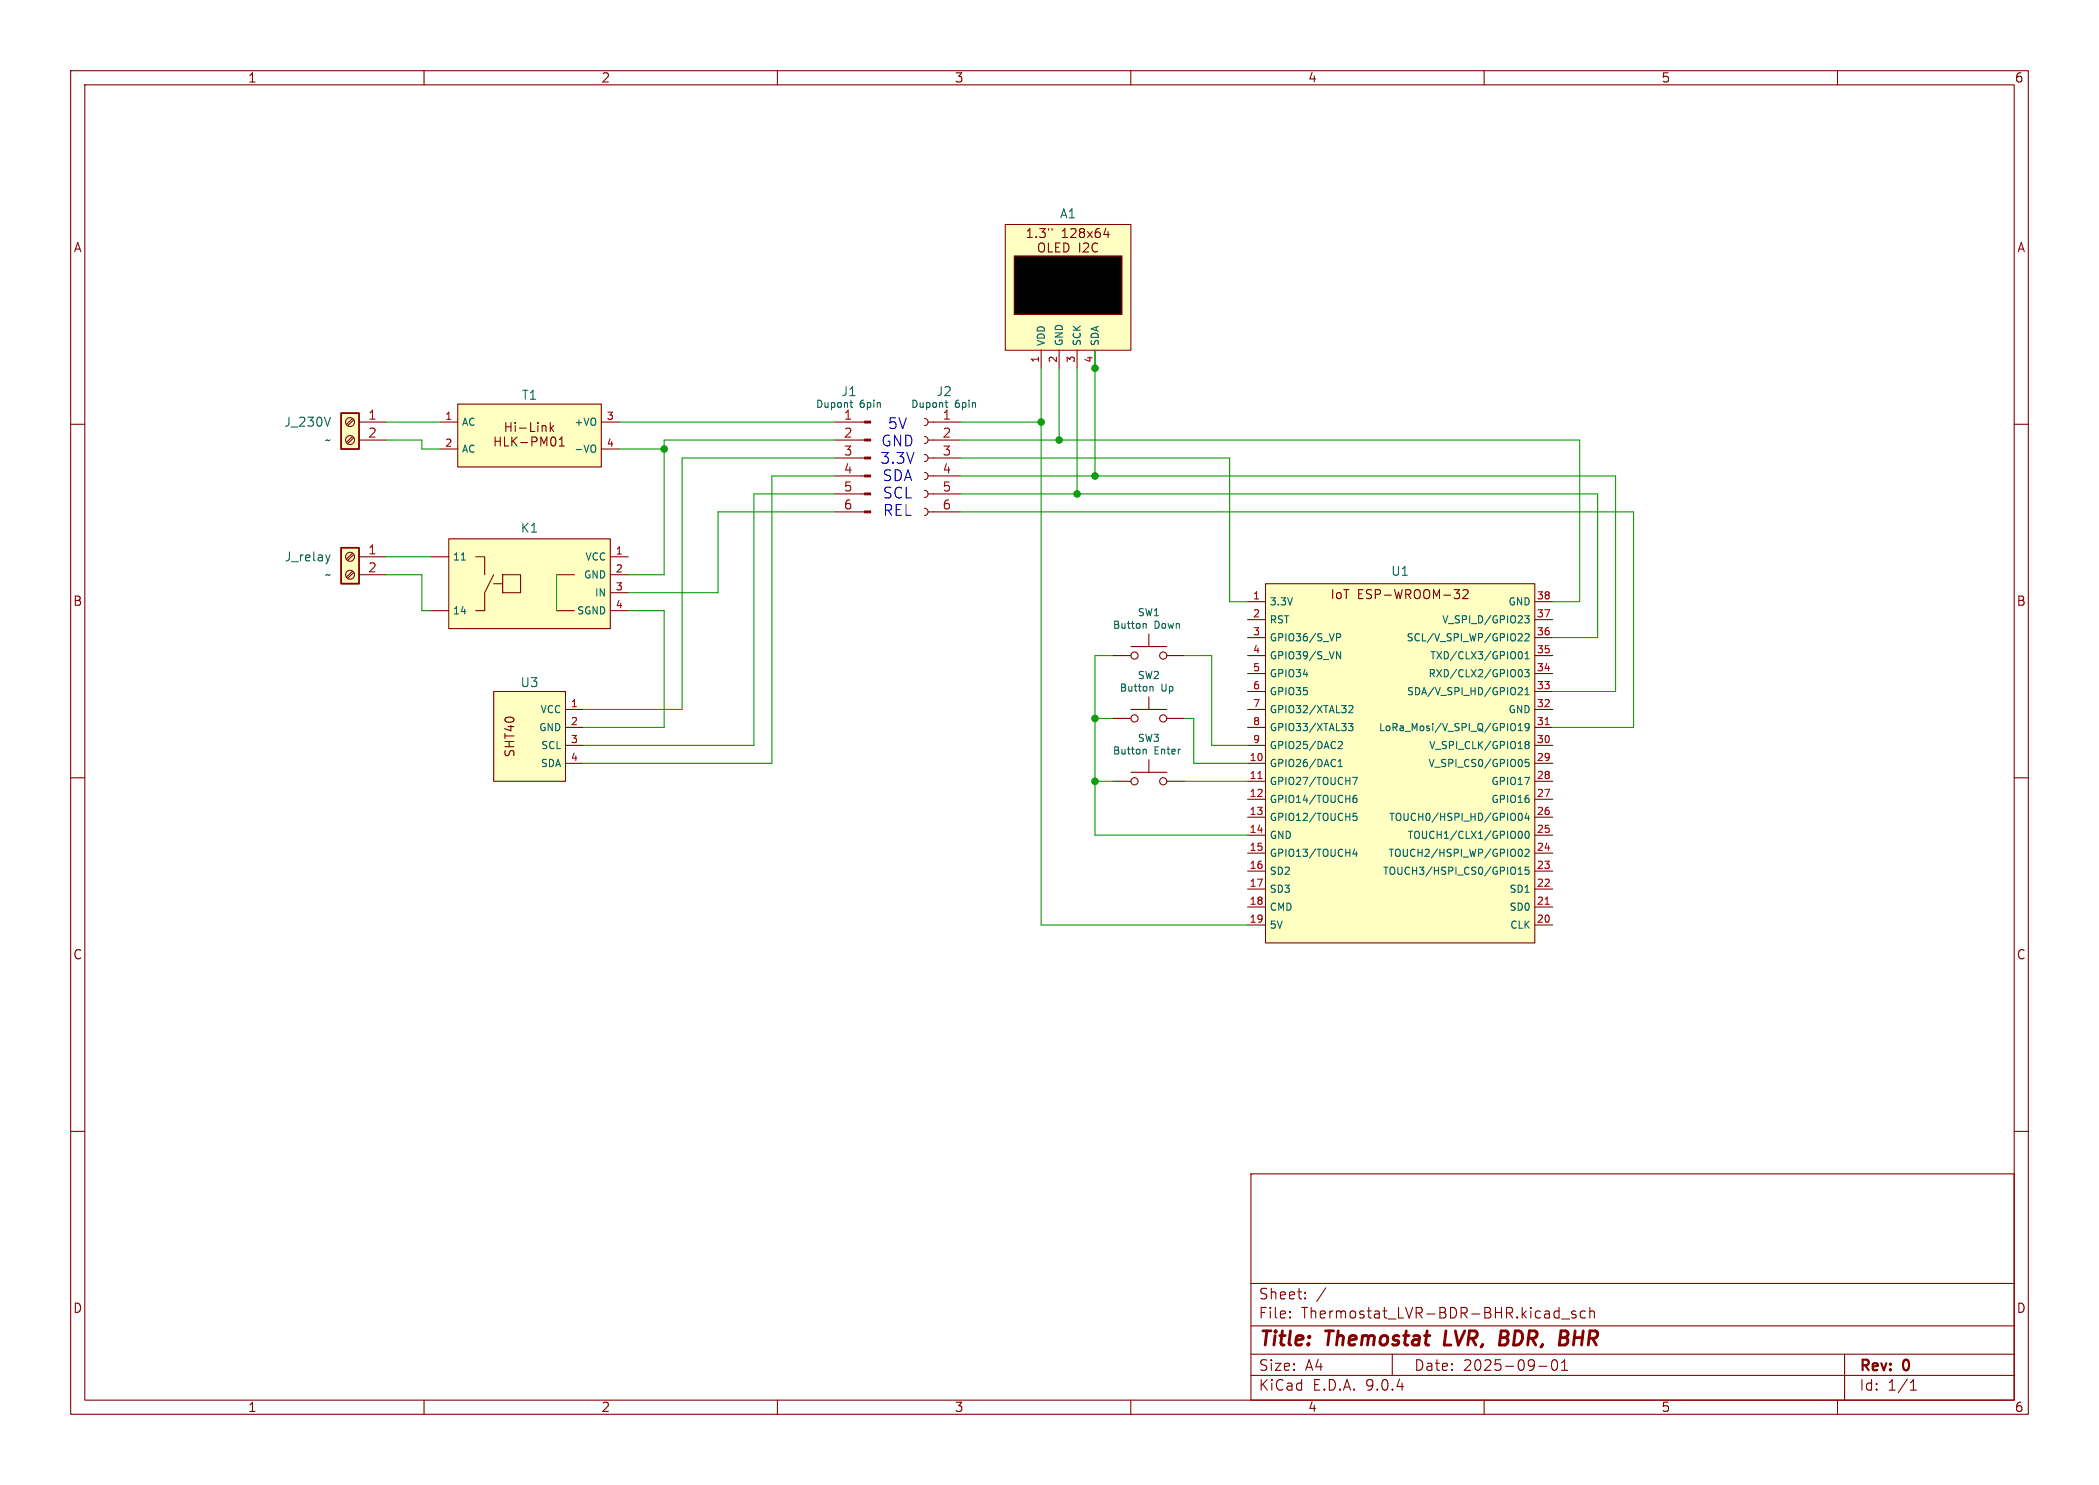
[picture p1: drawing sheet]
<svg xmlns="http://www.w3.org/2000/svg" width="297mm" height="210mm" viewBox="0 0 297 210" stroke-linecap="round" stroke-linejoin="round" font-family="sans-serif">
<g fill="none" stroke="#840000" stroke-width=".15">
<path d="M10 10h277v190h-277zM12 12h273v186h-273zM60 10v2M110 10v2M160 10v2M210 10v2M260 10v2M130.8 59.2a.51 .51 0 0 1 .5 .5 .51 .51 0 0 1-.5 .5M131.3 59.7h4.6M10 60h2M130.8 61.7a.51 .51 0 0 1 .5 .5 .51 .51 0 0 1-.5 .5M130.8 64.3a.51 .51 0 0 1 .5 .5 .51 .51 0 0 1-.5 .5"/>
<path d="M130.8 66.8a.51 .51 0 0 1 .5 .5 .51 .51 0 0 1-.5 .5M130.8 69.3a.51 .51 0 0 1 .5 .6 .51 .51 0 0 1-.5 .5M130.8 71.9a.51 .51 0 0 1 .5 .5 .51 .51 0 0 1-.5 .5M131.3 62.2h4.6M131.3 64.8h4.6M131.3 67.3h4.6M131.3 69.9h4.6M131.3 72.4h4.6M285 60h2M157.5 92.7h2.5M160 91.4h5.1M162.6 89.7v1.7"/>
<path d="M162.6 98.6v1.7M165.1 92.7h2.5M10 110h2M157.5 110.5h2.5M157.5 101.6h2.5M160 109.2h5.1M160 100.3h5.1M162.6 107.4v1.8M165.1 110.5h2.5M165.1 101.6h2.5M285 110h2M10 160h2"/>
<path d="M177 166h108v32h-108zM285 160h2M60 198v2M110 198v2M160 198v2M177 194.5h108M177 191.5h108M177 187.5h108M177 181.5h108M182.5 186.3h.1l-.1 .1M182.5 186.3v.1M182.5 185.5v.1"/>
<path d="M182.5 185.5h.1l-.1 .1M184.7 183.6v.1M184.7 183.6h-.1l.1 .1M184.7 182.8v.1M184.7 182.8h-.1l.1 .1M187.6 182.1l-1.3 2M197 191.5v3M210 198v2M217.7 193.2h1.2M219.9 192.3a.94 .94 0 0 0 0 1.5h.1a.94 .94 0 0 0 0-1.5M220.5 185.4l.1 .1M220.6 184.9v1.5"/>
<path d="M220.6 186.3l-.1 .1M221 186.5h1.1M221 193.8h.8M221 192.7l.4-.4v1.5M223 185.5l-.4-.1-.2 .2 .1 .2 .5 .2v.1v.2l-.2 .1-.4-.1M224.3 185.5l-.4-.1-.3 .3v.4l.1 .2 .2 .1 .4-.1M225 185.5a.37 .37 0 0 1 .6 .1v.8M225 184.9v1.5M260 198v2M261 191.5v6.5M270.3 196.6h.9M270.3 195.5l.4-.4v1.5"/>
<circle cx="160.5" cy="92.7" r=".51"/>
<circle cx="164.6" cy="92.7" r=".51"/>
<circle cx="160.5" cy="110.5" r=".51"/>
<circle cx="160.5" cy="101.6" r=".51"/>
<circle cx="164.6" cy="101.6" r=".51"/>
<circle cx="164.6" cy="110.5" r=".51"/>
</g>
<path d="M204.6 188.2l-.3 2h1M212.3 189.2h.7M212.4 188.2h.7M213 189.2l.2 .1M213.1 190.1l-.2 .1h-.7M213.2 189.1l-.2 .1M220.9 188.2h.7a.49 .49 0 0 1 .3 .5 .49 .49 0 0 1-.5 .5l.3 .1a.58 .58 0 0 1-.3 .9" fill="none" stroke="#840000" stroke-width=".4"/>
<path d="M133.7 56.9h.4M133.9 56.6v.9l.1 .1M161.8 88.2h.3l.1 .7M162.8 97.1h.3l.1 .6M161.8 106h.3l.1 .6" fill="none" stroke="#006464" stroke-width=".15"/>
<path d="M179.1 82.6h38.1v50.8h-38.1z" fill="#ffffc2"/>
<g fill="none" stroke="#840000" stroke-width=".15">
<path d="M118.1 59.7h4.2M118.1 62.2h4.2M118.1 64.8h4.2M118.1 67.3h4.2M118.1 69.9h4.2M118.1 72.4h4.2M176.5 85.1h2.6M176.5 87.6h2.6M176.5 90.2h2.6M176.5 92.7h2.6M176.5 95.3h2.6M176.5 97.8h2.6"/>
<path d="M179.1 82.6h38.1v50.8h-38.1zM205.7 83.4h.8l-.4 .5M206.4 83.9l.1 .2v.3l-.1 .2M207 83.5l.2-.1h.3l.2 .1v.2v.2l-.8 .8h.8M217.2 85.1h2.5M217.2 87.6h2.5M217.2 90.2h2.5M217.2 92.7h2.5M217.2 95.3h2.5M217.2 97.8h2.5M176.5 100.3h2.6M176.5 102.9h2.6"/>
<path d="M176.5 105.4h2.6M176.5 108h2.6M176.5 110.5h2.6M176.5 113h2.6M176.5 115.6h2.6M176.5 118.1h2.6M217.2 100.3h2.5M217.2 102.9h2.5M217.2 105.4h2.5M217.2 108h2.5M217.2 110.5h2.5M217.2 113h2.5"/>
<path d="M217.2 115.6h2.5M217.2 118.1h2.5M176.5 120.7h2.6M176.5 123.2h2.6M176.5 125.7h2.6M176.5 128.3h2.6M176.5 130.8h2.6M217.2 120.7h2.5M217.2 123.2h2.5M217.2 125.7h2.5M217.2 128.3h2.5M217.2 130.8h2.5"/>
</g>
<g fill="none" stroke="#006464" stroke-width=".15">
<path d="M120.3 56.9h.3M120.4 56.6v.9l.2 .1M189.1 89.6h.4l.2 .2-.1 .3h-.5M189.1 92.2l.6 1v-1M190.9 99.9l.3-.1 .2 .3-.6 .7h.6M214.8 95.1l.1-.3 .2-.1a.54 .54 0 0 1 .3 .5 .54 .54 0 0 1-.3 .5l-.2-.1-.1-.3M214.8 97.3l.4-.1 .2 .3-.6 .8h.6M214.9 92.3l.2-.1a.54 .54 0 0 1 .3 .5 .54 .54 0 0 1-.3 .5l-.2-.1-.1-.3zM215 89.6l.3 .1 .1 .2-.6 .7h.6M215.7 87.1h.7l-.4 .4 .3 .1v.4l-.1 .1-.5-.1M215.7 94.7h.7l-.4 .4 .3 .1v.4l-.1 .1-.5-.1M215.8 89.7l.4-.1 .2 .3-.7 .7h.7"/>
<path d="M215.8 93.2h.6M215.8 92.4l.3-.2v1M215.8 97.5l.3-.3v1.1M215.8 98.3h.6M189.4 105l.3-.1 .2 .2-.6 .8h.6M189.4 108.4h.5M189.4 107.7l.2-.3v1M190.8 102.3h.6l-.3 .4 .3 .1v.4l-.2 .1-.4-.1M191.4 109.9h.7l-.5 1.1M191.9 112.5h-.3a.68 .68 0 0 0 0 1l.4-.1v-.3l-.2-.2h-.2l-.2 .2M192 115h-.5l-.1 .5 .2-.1 .3 .1 .1 .1v.3l-.2 .1-.4-.1M214.3 102.4a.72 .72 0 0 1 0 .9"/>
<path d="M214.8 103.3h.6M214.8 102.6l.3-.3v1M214.9 117.7l.2-.1a.54 .54 0 0 1 .3 .5 .54 .54 0 0 1-.3 .5l-.2-.1-.1-.3zM214.9 115.1l.2-.1a.54 .54 0 0 1 .3 .5 .54 .54 0 0 1-.3 .5l-.2-.1-.1-.3zM215.9 117.7l.1-.1a.54 .54 0 0 1 .4 .5 .54 .54 0 0 1-.4 .5l-.1-.1-.1-.3zM216 105.3l-.2-.2 .2-.2h.3l.1 .1-.2 .3M216 105.3l-.2 .2v.3l.2 .1 .3-.1 .1-.1-.1-.3-.1-.1M216 105.3h.2M216 115l-.2 .7h.6M216.3 115.4v.6M216.3 107.4h-.5v.5l.1-.1h.4l.1 .2-.1 .3-.1 .1-.4-.1M216.4 102.8l-.2 .1h-.2l-.2-.1 .1-.4 .3-.1 .1 .1a.67 .67 0 0 1-.2 .9h-.2"/>
<path d="M191.7 120l-.3 .8h.7M191.9 120.4v.7M214.8 120.5l.1-.3 .2-.1a.54 .54 0 0 1 .3 .5 .54 .54 0 0 1-.3 .5l-.2-.1-.1-.3M214.8 122.9l.3-.3v1.1M214.8 123.7h.6M215.8 120.2l.4-.1 .2 .3-.7 .7h.7M216.3 122.6h-.5v.5l.1-.1 .4 .1 .1 .1-.1 .4-.1 .1-.4-.1"/>
</g>
<path d="M178 110.1h.6M218.6 102.5h.6M218.6 127.9h.6" fill="none" stroke="#a90000" stroke-width=".15"/>
<g fill="#840000" stroke="#840000" stroke-width=".15">
<path d="M122.3 59.6h.9v.2h-.9z"/>
<path d="M122.3 62.1h.9v.3h-.9z"/>
<path d="M122.3 64.6h.9v.3h-.9z"/>
<path d="M122.3 67.2h.9v.2h-.9z"/>
<path d="M122.3 69.7h.9v.3h-.9z"/>
<path d="M122.3 72.3h.9v.2h-.9z"/>
</g>
<path d="M142.2 31.8h17.8v17.7h-17.8z" fill="#ffffc2"/>
<path d="M143.5 36.2h15.2v8.3h-15.2z" fill="#000"/>
<g fill="none" stroke="#840000" stroke-width=".15">
<path d="M142.2 31.8h17.8v17.7h-17.8zM143.5 36.2h15.2v8.3h-15.2zM145.4 33.6h.7M145.4 32.7l.3-.4v1.3M146.6 33.5v.1M147.1 32.3h.8l-.4 .5 .3 .1v.6l-.1 .1h-.4l-.2-.1M147.1 34.4a.42 .42 0 0 1 .5 0 .42 .42 0 0 1 .2 .4v.4a.42 .42 0 0 1-.4 .5 .42 .42 0 0 1-.4-.5v-.4zM148.3 34.4v1.2h.7M148.4 32.3v.3M148.9 32.3v.3M149.4 35h.4M150 34.4h-.6v1.2h.6"/>
<path d="M150.3 33.6h.7M150.3 32.7l.4-.4v1.3M150.5 34.4a.64 .64 0 0 1 .8 .6 .64 .64 0 0 1-.8 .6zM151.5 32.4l.2-.1h.3l.2 .1v.3v.2l-.7 .7h.7M152.8 34.4v1.2M153 32.9l-.3 .2 .1 .4 .2 .1 .3-.1 .2-.1v-.3l-.3-.2M153 32.9l-.3-.3 .3-.3h.2l.3 .3-.3 .3M153 32.9h.2M153.3 34.5l.2-.1h.3l.2 .1v.2v.2l-.8 .7h.8M153.9 32.7l.6 .9M154.5 32.7l-.6 .9M155.3 34.5a.51 .51 0 0 0-.6 0 .51 .51 0 0 0-.2 .6 .48 .48 0 0 0 .3 .5 .48 .48 0 0 0 .5-.1"/>
<path d="M155.6 32.3a.5 .5 0 0 0-.6 .6v.5l.1 .1 .4 .1 .1-.1 .1-.5-.1-.1-.4-.1-.2 .2M156.5 32.3l-.3 .9h.8M156.8 32.7v.9M147.3 49.5v2.6M149.9 49.5v2.6M152.4 49.5v2.6M154.9 49.5v2.6"/>
</g>
<path d="M69.8 97.8h10.2v12.7h-10.2z" fill="#ffffc2"/>
<path d="M69.8 97.8h10.2v12.7h-10.2zM80 100.3h2.5M80 102.9h2.5M80 105.4h2.5M80 108h2.5" fill="none" stroke="#840000" stroke-width=".15"/>
<path d="M63.5 76.2h22.9v12.7h-22.9z" fill="#ffffc2"/>
<g fill="none" stroke="#840000" stroke-width=".15">
<path d="M61 78.7h2.5M63.5 76.2h22.9v12.7h-22.9zM67.3 78.7h1.3v2.6M86.4 78.7h2.5M61 86.4h2.5M69.8 81.3l-1.2 2.5v2.6h-1.3M69.8 82.6h1.3M71.1 81.3h2.6v2.5h-2.6zM78.7 86.4h2.6M78.7 81.3h2.6M86.4 86.4h2.5M86.4 81.3h2.5"/>
<path d="M86.4 83.8h2.5"/>
</g>
<path d="M65.3 79.2h.5" fill="none" stroke="#006464" stroke-width=".15"/>
<path d="M64.8 57.2h20.3v8.8h-20.3z" fill="#ffffc2"/>
<g fill="none" stroke="#840000" stroke-width=".15">
<path d="M62.2 59.7h2.6M64.8 57.2h20.3v8.8h-20.3zM71.6 59.8v1.2M72.3 59.8v1.2M72.9 59.8v.1M75.1 59.8v1.2h.6M76.1 59.8v.1M77.9 59.8v1.2M85.1 59.7h2.5M62.2 63.5h2.6M70.1 61.8v1.3M70.1 62.4h.7"/>
<path d="M70.8 61.8v1.3M71.4 61.8v1.3h.6M71.6 60.4h.7M72.4 61.8v1.3M72.6 62.3l.5 .8M72.9 60.2v.8M73.1 61.8l-.7 .7M73.5 60.5h1M73.7 62.6h1M75.3 62.5l.6-.1 .1-.2-.1-.3-.2-.1h-.4v1.3M76.1 60.2v.8M76.5 63.1v-1.3l.5 .9 .4-.9v1.3"/>
<path d="M76.7 60.2v.8M76.7 60.3l.2-.1h.3l.1 .8M78 60.5l.3 .5M78.1 61.9l.1-.1a.69 .69 0 0 1 .3 1.1l-.2 .2a.69 .69 0 0 1-.3-1.2zM78.3 60.2l-.4 .5M79.1 63.1h.8M79.1 62.2l.4-.4v1.3M85.1 63.5h2.5"/>
</g>
<path d="M84 62.9l.1 .1a.65 .65 0 0 1-.1 1" fill="none" stroke="#006464" stroke-width=".15"/>
<path d="M48.3 77.5h2.5v5.1h-2.5z" fill="#ffffc2"/>
<path d="M48.3 77.5h2.5v5.1h-2.5z" fill="none" stroke="#840000" stroke-width=".25"/>
<g fill="none" stroke="#840000" stroke-width=".15">
<path d="M49.9 78.2l-.9 .9M50.1 78.4l-.9 .8M50.8 78.7h3.8M49.9 80.8l-.9 .8M50.1 80.9l-.9 .9M50.8 81.3h3.8"/>
<circle cx="49.5" cy="78.7" r=".63"/>
<circle cx="49.5" cy="81.3" r=".63"/>
</g>
<path d="M46.7 78.5l-.3 .8" fill="none" stroke="#006464" stroke-width=".15"/>
<path d="M48.3 58.4h2.5v5.1h-2.5z" fill="#ffffc2"/>
<path d="M48.3 58.4h2.5v5.1h-2.5z" fill="none" stroke="#840000" stroke-width=".25"/>
<g fill="none" stroke="#840000" stroke-width=".15">
<path d="M49.9 59.2l-.9 .8M50.1 59.4l-.9 .8M50.8 59.7h3.8M49.9 61.7l-.9 .9M50.1 61.9l-.9 .8M50.8 62.2h3.8"/>
<circle cx="49.5" cy="59.7" r=".63"/>
<circle cx="49.5" cy="62.2" r=".63"/>
</g>
<path d="M46.8 59l-.5 1.3" fill="none" stroke="#006464" stroke-width=".15"/>
<g fill="none" stroke="#009600" stroke-width=".15">
<path d="M54.6 59.7h7.6M87.6 59.7h30.5M135.9 59.7h11.4M147.3 52.1v78.7h29.2M149.9 52.1v10.1M152.4 52.1v17.8M154.9 49.5v17.8M54.6 62.2h5.1v1.3h2.5M54.6 78.7h6.4M87.6 63.5h6.4M118.1 62.2h-24.1v19.1h-5.1M118.1 64.8h-21.6v35.5h-14"/>
<path d="M118.1 69.9h-11.4v35.5h-24.2M118.1 72.4h-16.5v11.4h-12.7M118.1 67.3h-8.9v40.7h-26.7M135.9 62.2h87.6v22.9h-3.8M135.9 64.8h38.1v20.3h2.5M135.9 69.9h90.2v20.3h-6.4M135.9 72.4h95.2v30.5h-11.4M135.9 67.3h92.7v30.5h-8.9M54.6 81.3h5.1v5.1h1.3M78.7 81.3v5.1M88.9 86.4h5.1v16.5h-11.5M157.5 92.7h-2.6v25.4h21.6"/>
<path d="M167.6 92.7h3.8v12.7h5.1M154.9 101.6h2.6M154.9 110.5h2.6M167.6 101.6h1.3v6.4h7.6M167.6 110.5h8.9"/>
</g>
<g fill="#009600" stroke="#009600" stroke-width=".15">
<circle cx="154.9" cy="110.5" r=".46"/>
<circle cx="154.9" cy="101.6" r=".46"/>
<circle cx="149.9" cy="62.2" r=".46"/>
<circle cx="147.3" cy="59.7" r=".46"/>
<circle cx="152.4" cy="69.9" r=".46"/>
<circle cx="94" cy="63.5" r=".46"/>
<circle cx="154.9" cy="67.3" r=".46"/>
<circle cx="154.9" cy="52.1" r=".46"/>
</g>
<g font-size="2.8" fill="#840000">
<text x="178" y="190.9">Title:</text>
<text x="187.7" y="190.9">Themostat</text>
<text x="205.2" y="190.9">LVR,</text>
<text x="213.8" y="190.9">BDR,</text>
<text x="223.1" y="190.9">BHR</text>
</g>
<g font-size="2.1" fill="#0000c2">
<text x="124.5" y="65.8">3.3V</text>
<text x="124.6" y="63.4">GND</text>
<text x="125.5" y="60.9">5V</text>
<text x="124.8" y="68.3">SDA</text>
<text x="124.8" y="70.7">SCL</text>
<text x="124.9" y="73.2">REL</text>
</g>
<g font-size="2.1" fill="#840000">
<text x="178" y="184">Sheet:</text>
<text x="178" y="186.7">File:</text>
<text x="184.1" y="186.7">Thermostat_LVR-BDR-BHR.kicad_sch</text>
<text x="178" y="196.9">KiCad</text>
<text x="178" y="194.1">Size:</text>
<text x="184.7" y="194.1">A4</text>
<text x="185.7" y="196.9">E.D.A.</text>
<text x="193.3" y="196.9">9.0.4</text>
<text x="200" y="194.1">Date:</text>
<text x="207" y="194.1">2025-09-01</text>
<text x="263" y="194.3">Rev:</text>
<text x="263" y="196.9">Id:</text>
<text x="267.1" y="196.9">1/1</text>
<text x="269.4" y="194.3">0</text>
</g>
<g font-size="1.8" fill="#840000">
<text x="35" y="11.9">1</text>
<text x="85" y="11.9">2</text>
<text x="135" y="11.9">3</text>
<text x="185" y="11.9">4</text>
<text x="235" y="11.9">5</text>
<text x="285" y="11.9">6</text>
<text x="10.3" y="35.9">A</text>
<text x="285.3" y="35.9">A</text>
<text x="10.3" y="85.9">B</text>
<text x="188.2" y="84.9">IoT</text>
<text x="192.1" y="84.9">ESP-WROOM-32</text>
<text x="285.3" y="85.9">B</text>
<text x="73" y="107.2" transform="rotate(-90 73 107.2)">SHT40</text>
<text x="10.3" y="135.9">C</text>
<text x="285.3" y="135.9">C</text>
<text x="10.3" y="185.9">D</text>
<text x="285.3" y="185.9">D</text>
<text x="35" y="199.9">1</text>
<text x="85" y="199.9">2</text>
<text x="135" y="199.9">3</text>
<text x="185" y="199.9">4</text>
<text x="235" y="199.9">5</text>
<text x="285" y="199.9">6</text>
</g>
<g font-size="1.8" fill="#006464">
<text x="149.9" y="31.1">A1</text>
<text x="73.7" y="56.7">T1</text>
<text x="119" y="56.2">J1</text>
<text x="132.4" y="56.2">J2</text>
<text x="133.3" y="59.4">1</text>
<text x="40.1" y="60.6">J_230V</text>
<text x="45.9" y="63.1">~</text>
<text x="73.6" y="75.5">K1</text>
<text x="40.2" y="79.6">J_relay</text>
<text x="45.9" y="82.1">~</text>
<text x="196.7" y="81.6">U1</text>
<text x="73.6" y="97.4">U3</text>
</g>
<g font-size="1.8" fill="#a90000">
<text x="52" y="59.4">1</text>
<text x="119.3" y="59.4">1</text>
<text x="52" y="62">2</text>
<text x="119.3" y="62">2</text>
<text x="119.3" y="64.5">3</text>
<text x="133.3" y="62">2</text>
<text x="133.3" y="64.5">3</text>
<text x="119.3" y="67.1">4</text>
<text x="119.3" y="69.6">5</text>
<text x="133.3" y="67.1">4</text>
<text x="133.3" y="69.6">5</text>
<text x="119.3" y="72.1">6</text>
<text x="133.3" y="72.1">6</text>
<text x="52" y="78.5">1</text>
<text x="52" y="81">2</text>
</g>
<g font-size="1.4" fill="#a90000">
<text x="147.1" y="51.4" transform="rotate(-90 147.1 51.4)">1</text>
<text x="149.6" y="51.4" transform="rotate(-90 149.6 51.4)">2</text>
<text x="152.1" y="51.4" transform="rotate(-90 152.1 51.4)">3</text>
<text x="154.7" y="51.4" transform="rotate(-90 154.7 51.4)">4</text>
<text x="62.9" y="59.4">1</text>
<text x="85.7" y="59.4">3</text>
<text x="62.9" y="63.2">2</text>
<text x="85.7" y="63.2">4</text>
<text x="87" y="78.5">1</text>
<text x="87" y="81">2</text>
<text x="87" y="83.6">3</text>
<text x="87" y="86.1">4</text>
<text x="177.2" y="84.8">1</text>
<text x="177.2" y="87.4">2</text>
<text x="177.2" y="89.9">3</text>
<text x="217.3" y="84.8">38</text>
<text x="217.3" y="87.4">37</text>
<text x="217.3" y="89.9">36</text>
<text x="177.2" y="92.5">4</text>
<text x="177.2" y="95">5</text>
<text x="217.3" y="92.5">35</text>
<text x="217.3" y="95">34</text>
<text x="80.7" y="100.1">1</text>
<text x="177.2" y="97.5">6</text>
<text x="177.2" y="100.1">7</text>
<text x="217.3" y="97.5">33</text>
<text x="217.3" y="100.1">32</text>
<text x="80.7" y="102.6">2</text>
<text x="80.7" y="105.2">3</text>
<text x="80.7" y="107.7">4</text>
<text x="176.7" y="107.7">10</text>
<text x="177.2" y="102.6">8</text>
<text x="177.2" y="105.2">9</text>
<text x="217.3" y="102.6">31</text>
<text x="217.3" y="105.2">30</text>
<text x="217.3" y="107.7">29</text>
<text x="176.7" y="110.2">11</text>
<text x="176.7" y="112.8">12</text>
<text x="217.3" y="110.2">28</text>
<text x="217.3" y="112.8">27</text>
<text x="176.7" y="115.3">13</text>
<text x="176.7" y="117.9">14</text>
<text x="217.3" y="115.3">26</text>
<text x="217.3" y="117.9">25</text>
<text x="176.7" y="120.4">15</text>
<text x="176.7" y="122.9">16</text>
<text x="176.7" y="125.5">17</text>
<text x="217.3" y="120.4">24</text>
<text x="217.3" y="122.9">23</text>
<text x="217.3" y="125.5">22</text>
<text x="176.7" y="128">18</text>
<text x="176.7" y="130.6">19</text>
<text x="217.3" y="128">21</text>
<text x="217.3" y="130.6">20</text>
</g>
<g font-size="1.4" fill="#006464">
<text x="148.1" y="49" transform="rotate(-90 148.1 49)">VDD</text>
<text x="150.6" y="49" transform="rotate(-90 150.6 49)">GND</text>
<text x="153.1" y="49" transform="rotate(-90 153.1 49)">SCK</text>
<text x="155.7" y="49" transform="rotate(-90 155.7 49)">SDA</text>
<text x="115.3" y="57.9">Dupont</text>
<text x="121.6" y="57.9">6pin</text>
<text x="128.8" y="57.9">Dupont</text>
<text x="135.1" y="57.9">6pin</text>
<text x="65.3" y="60.4">AC</text>
<text x="65.3" y="64.2">AC</text>
<text x="81.1" y="60.4">+VO</text>
<text x="81.1" y="64.2">-VO</text>
<text x="64" y="79.5">11</text>
<text x="82.5" y="82">GND</text>
<text x="82.7" y="79.5">VCC</text>
<text x="64" y="87.1">14</text>
<text x="81.5" y="87.1">SGND</text>
<text x="84" y="84.6">IN</text>
<text x="157.4" y="89.1">Button</text>
<text x="160.9" y="87.4">SW1</text>
<text x="163.3" y="89.1">Down</text>
<text x="179.6" y="85.8">3.3V</text>
<text x="179.6" y="88.4">RST</text>
<text x="203.9" y="88.4">V_SPI_D/GPIO23</text>
<text x="213.3" y="85.8">GND</text>
<text x="179.6" y="90.9">GPIO36/S_VP</text>
<text x="179.6" y="93.4">GPIO39/S_VN</text>
<text x="179.6" y="96">GPIO34</text>
<text x="198.9" y="90.9">SCL/V_SPI_WP/GPIO22</text>
<text x="202" y="96">RXD/CLX2/GPIO03</text>
<text x="202.2" y="93.4">TXD/CLX3/GPIO01</text>
<text x="76.3" y="101.1">VCC</text>
<text x="158.3" y="98">Button</text>
<text x="160.9" y="96.2">SW2</text>
<text x="164.3" y="98">Up</text>
<text x="179.6" y="98.5">GPIO35</text>
<text x="179.6" y="101.1">GPIO32/XTAL32</text>
<text x="198.9" y="98.5">SDA/V_SPI_HD/GPIO21</text>
<text x="213.3" y="101.1">GND</text>
<text x="76.2" y="103.6">GND</text>
<text x="76.4" y="106.1">SCL</text>
<text x="157.4" y="106.9">Button</text>
<text x="160.9" y="105.1">SW3</text>
<text x="163.3" y="106.9">Enter</text>
<text x="179.6" y="103.6">GPIO33/XTAL33</text>
<text x="179.6" y="106.1">GPIO25/DAC2</text>
<text x="195" y="103.6">LoRa_Mosi/V_SPI_Q/GPIO19</text>
<text x="202.1" y="106.1">V_SPI_CLK/GPIO18</text>
<text x="76.4" y="108.7">SDA</text>
<text x="179.6" y="108.7">GPIO26/DAC1</text>
<text x="179.6" y="111.2">GPIO27/TOUCH7</text>
<text x="179.6" y="113.8">GPIO14/TOUCH6</text>
<text x="202" y="108.7">V_SPI_CS0/GPIO05</text>
<text x="210.9" y="111.2">GPIO17</text>
<text x="210.9" y="113.8">GPIO16</text>
<text x="179.6" y="116.3">GPIO12/TOUCH5</text>
<text x="179.6" y="118.8">GND</text>
<text x="196.4" y="116.3">TOUCH0/HSPI_HD/GPIO04</text>
<text x="199" y="118.8">TOUCH1/CLX1/GPIO00</text>
<text x="179.6" y="121.4">GPIO13/TOUCH4</text>
<text x="179.6" y="123.9">SD2</text>
<text x="195.6" y="123.9">TOUCH3/HSPI_CS0/GPIO15</text>
<text x="196.3" y="121.4">TOUCH2/HSPI_WP/GPIO02</text>
<text x="179.6" y="126.5">SD3</text>
<text x="179.6" y="129">CMD</text>
<text x="179.6" y="131.5">5V</text>
<text x="213.5" y="126.5">SD1</text>
<text x="213.5" y="129">SD0</text>
<text x="213.6" y="131.5">CLK</text>
</g>
</svg>
